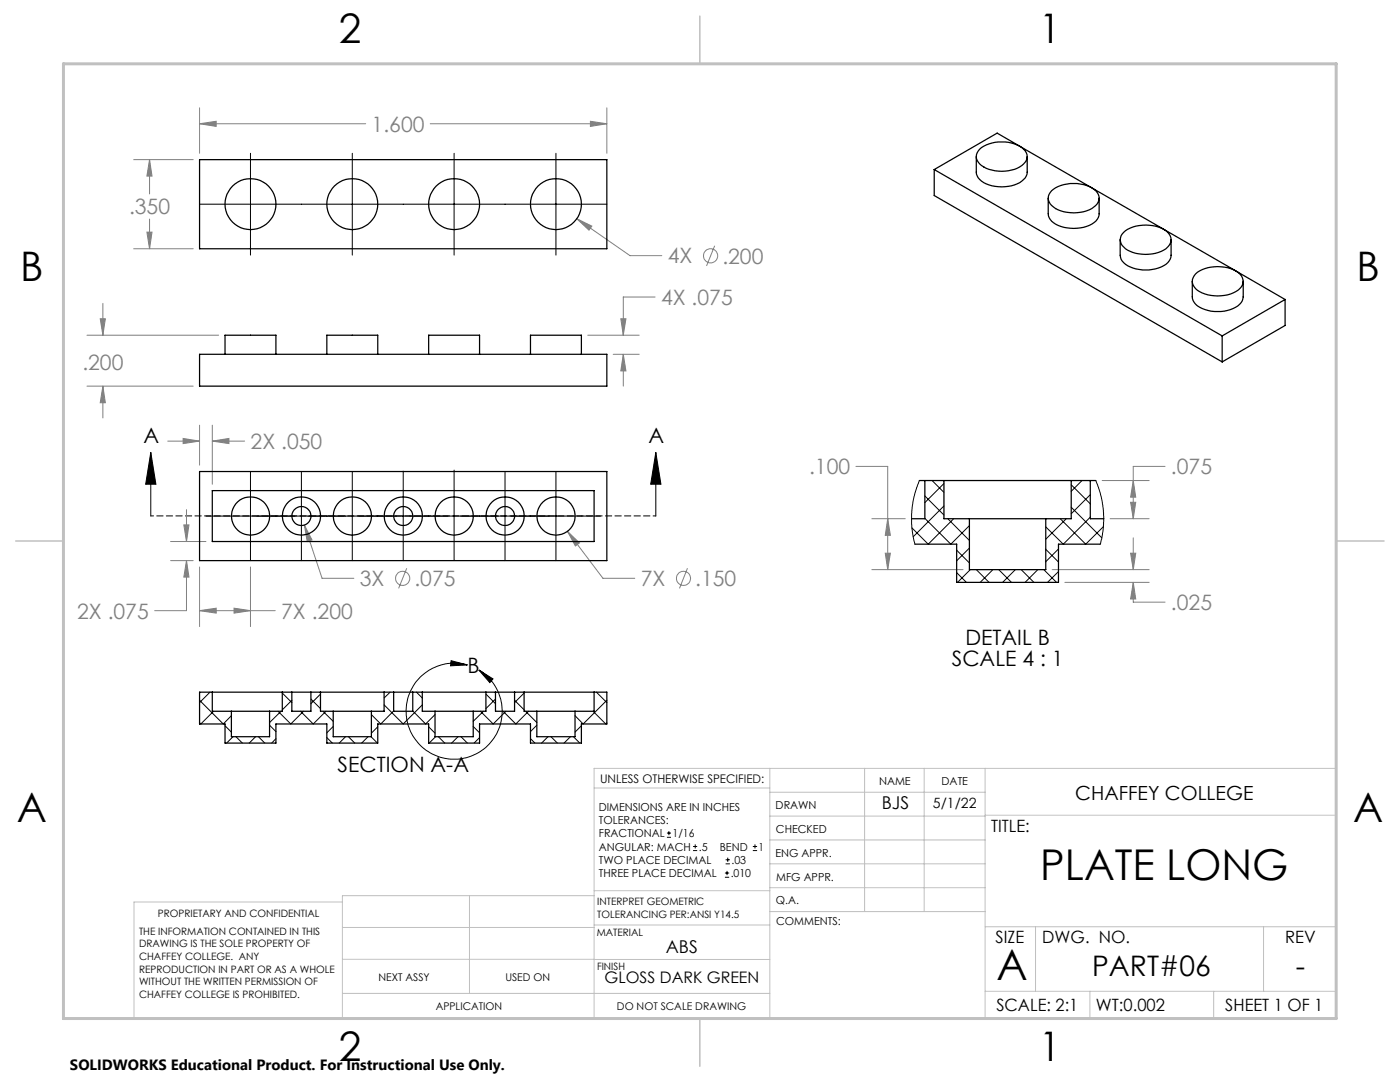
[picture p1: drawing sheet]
<svg xmlns="http://www.w3.org/2000/svg" width="279mm" height="216mm" viewBox="0 0 279 216" stroke-linecap="round" stroke-linejoin="round" font-family="sans-serif">
<g fill="none" stroke="#808080" stroke-width=".2">
<path d="M26.7 31.9h11.9M29.8 31.9v6.8M29.8 31.9l.5 3.2h-1zM39.8 21.5v9.1M39.8 24.7h33.2M39.8 24.7l3.3-.5v1zM85.9 24.7h35.2M117.8 24.2l3.3 .5-3.3 .5zM121.1 21.5v9.1M26.7 49.6h11.9M29.3 46.3h1l-.5 3.3zM29.8 43.7v5.9"/>
<path d="M115.1 43.6l10.6 7.4h6.4M115.1 43.6l3 1.5-.6 .8zM130.7 59.3h-6.3v7.6M142.6 49l-1.6 4.1M17.4 66.9h26.2M17.4 77h21.2M20 63.6h1l-.5 3.3zM20.5 60.5v6.4M20.5 77v6.4M20.5 77l.5 3.4h-1zM117.3 66.9h10.3M122.4 70.7h5.2"/>
<path d="M123.9 63.6h1l-.5 3.3zM124.4 70.7v6.3M124.4 70.7l.5 3.3h-1zM33.5 88h6.3M36.5 87.5l3.3 .5-3.3 .5zM39.8 84.8v8M42.4 84.8v11.8M42.4 88h6.4M42.4 88l3.3-.5v1zM170.8 93.1h6.4v20.6M220 95.9h9.3M226.2 95.9l.5 3.3h-1.1z"/>
<path d="M232.5 93.1h-6.3v10.4M34 108.1h7.1M34 111.9h4.6M36.7 104.7h1l-.5 3.4zM37.2 111.9v9.9h-6.3M37.2 101.7v6.4M37.2 111.9l.5 3.2h-1zM39.8 113.1v11.9M50 113.1v11.9M60.7 104.8l3.6 10.6h6.3M60.7 104.8l1.6 2.9-1 .4zM81.2 113.4l-1.6 4"/>
<path d="M113.2 106l2.4 2.3-.8 .6zM113.2 106l7.1 9.4h6.4M137.2 113.4l-1.6 4M174 113.7h18.2M174 103.5h6.7M176.7 110.4h1l-.5 3.3zM177.2 103.5l.5 3.3h-1zM210 113.7h19.3M212.5 116.2h16.8M221.5 103.5h7.8M225.6 110.4h1.1l-.5 3.3zM225.6 100.2h1.1l-.5 3.3z"/>
<path d="M226.2 116.2v4h6.3M226.2 107.3v6.4M226.2 116.2l.5 3.3h-1.1zM39.8 121.8h15.1M39.8 121.8l3.3-.4v.9zM46.7 121.4l3.3 .4-3.3 .5z"/>
<circle cx="141.8" cy="51" r="1.42"/>
<circle cx="80.4" cy="115.4" r="1.41"/>
<circle cx="136.4" cy="115.4" r="1.41"/>
</g>
<g fill="none" stroke="#000" stroke-width=".2">
<path d="M50 30.6v20.3M70.3 30.6v20.3M90.6 30.6v20.3M110.9 30.6v20.3M39.8 40.7h81.3M30.1 90.3l1 6.3h-2zM30.1 90.3v12.7M50 94.1v17.8M60.1 94.1v17.8M70.3 94.1v17.8M80.5 94v17.9M90.6 93.8v18.1"/>
<path d="M100.8 94.1v17.8M110.9 94.1v17.8M130.9 90.3l1 6.3h-2zM130.9 90.3v12.7M41.1 103h78.7M90 131.8l3.3 .9-3.4 .2zM93.3 132.7a9.6 9.6 0 0 0-12.1 10.6 9.6 9.6 0 0 0 14.6 6.7 9.6 9.6 0 0 0 .2-16.1l-.4-.2M95.6 133.7l2.8 1.8-.6 .7zM133.1 167.1h.8M133.1 166.2h.8M133.5 165.8v.9M138.3 169.7h.8"/>
<path d="M138.3 168.9h.8M138.7 168.5v.8M144.7 175h.8M144.7 174.2h.8M144.8 172.4h.9M144.8 171.6h.9M145.1 173.8v.8M145.2 171.1v.9M150.2 169.7h.9M150.2 168.9h.9M150.7 168.5v.8"/>
</g>
<path d="M130.9 102.9h-100.8" fill="none" stroke="#000" stroke-width=".2" stroke-dasharray="1.3 .6" stroke-dashoffset=".7"/>
<g fill="none" stroke="#c0c0c0" stroke-width=".2">
<path d="M118.6 157.2h35M153.6 153.3v49.9M153.6 158.1h43M172.5 153.3v28.6M184.4 153.3v28.6M196.6 153.3v49.9M68.3 180h-41.6v23.2h240v-49.9h-148.1v49.9M93.7 178.7v19.5M118.6 178.7h-50.3v24.5M118.6 177.7h35M153.6 162.8h43M153.6 177.1h43"/>
<path d="M153.6 167.6h43M153.6 172.4h43M196.6 162.7h70.1M68.3 198.2h85.3M68.3 191.4l85.3 .1M68.3 185.1h50.3M118.6 184.6h35M153.6 181.9h43M196.6 184.9h70.1M196.6 197.8h70.1M206.7 184.9v12.9M217.5 197.8v5.4"/>
<path d="M242.2 197.8v5.4M252.2 184.9v12.9"/>
</g>
<path d="M139.7 3.2v9.5M3.1 107.9h9.6M266.7 107.9h9.5M139.7 203.2v9.6" fill="none" stroke="#c0c0c0" stroke-width=".3"/>
<path d="M12.7 12.7h254v190.5h-254z" fill="none" stroke="#c0c0c0" stroke-width=".6"/>
<path d="M130.9 90.3l1 6.3h-2zM30.1 90.3l1 6.3h-2zM90 131.8l3.3 .9-3.4 .2zM95.6 133.7l2.8 1.8-.6 .7z" fill="#000"/>
<path d="M20 63.6h1l-.5 3.3zM20.5 77l.5 3.4h-1zM124.4 70.7l.5 3.3h-1zM123.9 63.6h1l-.5 3.3zM115.1 43.6l2.4 2.3 .6-.8zM29.3 46.3h1l-.5 3.3zM29.8 31.9l.5 3.2h-1zM117.8 24.2l3.3 .5-3.3 .5zM39.8 24.7l3.3-.5v1zM36.5 87.5l3.3 .5-3.3 .5zM42.4 88l3.3-.5v1zM36.7 104.7h1l-.5 3.4zM37.2 111.9l.5 3.2h-1zM113.2 106l1.6 2.9 .8-.6zM60.7 104.8l.6 3.3 1-.4zM39.8 121.8l3.3-.4v.9zM46.7 121.4l3.3 .4-3.3 .5zM225.6 110.4h1.1l-.5 3.3zM226.2 116.2l.5 3.3h-1.1zM177.2 103.5l.5 3.3h-1zM176.7 110.4h1l-.5 3.3zM225.6 100.2h1.1l-.5 3.3zM226.2 95.9l.5 3.3h-1.1z" fill="#808080"/>
<g fill="none" stroke="#000" stroke-width=".25">
<path d="M39.8 31.9h81.3v17.7h-81.3zM186.4 33.8l57.5 33.2M186.4 33.8v5.2l57.5 33.2M194.8 31.3v3.1a3.1 3.1 0 0 0 2.6 2.5 7.9 7.9 0 0 0 6.5-.8 2.22 2.22 0 0 0 1.1-1.7v-3.1M195.5 29.8a7.4 7.4 0 0 1 8.8 0 1.96 1.96 0 0 1-.4 3.2 7.4 7.4 0 0 1-8.4-.3 1.93 1.93 0 0 1 0-2.9zM203.4 29.1l-4.4-2.5-12.6 7.2M203.6 29.2l14.2 8.2M209.2 39.5v3.2a3 3 0 0 0 2.5 2.5 7.6 7.6 0 0 0 7-1.1 2.15 2.15 0 0 0 .7-1.4v-3.2M209.9 38.1a7.4 7.4 0 0 1 8.8 0 1.99 1.99 0 0 1-.4 3.2 7.4 7.4 0 0 1-8.4-.3 1.93 1.93 0 0 1 0-2.9zM217.9 37.5l14.3 8.2M223.6 47.8v3.1a3.2 3.2 0 0 0 2.5 2.6 7.5 7.5 0 0 0 6.9-1.1 2.15 2.15 0 0 0 .7-1.5v-3.1M224.3 46.4a7.4 7.4 0 0 1 8.7 0 2.04 2.04 0 0 1-.3 3.2 7.8 7.8 0 0 1-8.1 0 2.05 2.05 0 0 1-.3-3.2z"/>
<path d="M232.3 45.8l14.3 8.2M237.9 56.1v3.1a3 3 0 0 0 2.6 2.6 7.2 7.2 0 0 0 6.9-1.1 2.01 2.01 0 0 0 .7-1.5v-3.1M238.6 54.6a7.4 7.4 0 0 1 8.8 0 2.13 2.13 0 0 1-.8 3.6 7.6 7.6 0 0 1-8-.6 1.97 1.97 0 0 1 0-3zM246.7 54.1l9.8 5.7M256.5 59.8l-12.6 7.2M256.5 59.8v5.1l-12.6 7.3M39.8 70.7h81.3v6.3h-81.3zM44.9 70.7v-3.8h10.2v3.8M65.2 70.7v-3.8h10.2v3.8M85.5 70.7v-3.8h10.2v3.8M105.9 70.7v-3.8h10.1v3.8M243.9 67v5.2"/>
<path d="M39.8 94.1h81.3v17.8h-81.3zM42.4 97.9h76.2v10.2h-76.2zM183.5 95.9h1.1M184.6 95.9v7.6h-2.7M184.6 95.9h33M188.4 95.9v7.6h5.1M213.8 95.9v7.6h-5.1M217.6 95.9h1.1M217.6 95.9v7.6h2.7M182.6 108.6h8.3v7.6h20.3v-7.6h8.4M193.5 103.5h15.2M193.5 103.5v10.2h15.2v-10.2"/>
<path d="M42.4 138.1v3.8h3.8M56.3 138.1v3.8h-2.5M58.2 138.1h3.9M58.2 138.1h-18.4v6.4h5.1v3.8h10.2v-3.8h10.1v3.8h10.2v-3.8h10.1v3.8h10.2v-3.8h10.2v3.8h10.1v-3.8h5.1v-6.4h-18.4M58.2 138.1v3.8h3.9v-3.8M62.1 138.1h16.5M64 138.1v3.8h2.5M76.7 138.1v3.8h-2.6M78.6 138.1h3.8M78.6 138.1v3.8h3.8v-3.8M82.4 138.1h16.5M84.3 138.1v3.8h2.5"/>
<path d="M97 138.1v3.8h-2.6M98.9 138.1h3.8M98.9 138.1v3.8h3.8v-3.8M104.6 138.1v3.8h2.5M118.6 138.1v3.8h-3.8M46.2 141.9h7.6M46.2 141.9v5.1h7.6v-5.1M66.5 141.9h7.6M66.5 141.9v5.1h7.6v-5.1M86.8 141.9h7.6M86.8 141.9v5.1h7.6v-5.1M107.1 141.9h7.7"/>
<path d="M107.1 141.9v5.1h7.7v-5.1"/>
<circle cx="50" cy="40.8" r="5.1"/>
<circle cx="70.3" cy="40.8" r="5.1"/>
<circle cx="90.6" cy="40.7" r="5.1"/>
<circle cx="111" cy="40.7" r="5.1"/>
<circle cx="50" cy="103" r="3.8"/>
<circle cx="60.2" cy="103" r="1.89"/>
<circle cx="60.2" cy="103" r="3.8"/>
<circle cx="70.3" cy="103" r="3.8"/>
<circle cx="80.5" cy="103" r="1.89"/>
<circle cx="80.5" cy="103" r="3.8"/>
<circle cx="90.6" cy="103" r="3.8"/>
<circle cx="100.8" cy="103" r="1.89"/>
<circle cx="100.8" cy="103" r="3.8"/>
<circle cx="111" cy="103" r="3.8"/>
</g>
<g fill="none" stroke="#000" stroke-width=".2">
<path d="M183.5 95.9l-1.1 3.2-.4 2.9v3.5l.6 3.1M184.6 99l3.8 3.8M186 95.9l2.4 2.3M188.4 96.5l-3.8 3.8M213.8 96.7l3.8 3.8M215.9 95.9l-2.1 2.1M217.5 95.9l.1 .1M217.6 98.7l-3.8 3.8M218.7 95.9l.9 2.4 .6 3.5v3.4l-.6 3.4M184.6 103.4l5.2 5.2 3.7-3.7M188.4 101l-6.2 6.1M189.2 103.5l4.3 4.3"/>
<path d="M190.3 103.5l-5.1 5.1-3.2-3.3M190.9 114.3l2 1.9M190.9 109.8l2.6 2.5M193.5 109.4l-2.6 2.5M193.6 113.7l-2.5 2.5M194.8 113.7l2.6 2.5M198.2 113.7l-2.6 2.5M199.3 113.7l2.6 2.5M202.6 113.7l-2.5 2.5M203.8 113.7l2.5 2.5M207.1 113.7l-2.5 2.5M208.3 113.7l2.6 2.5"/>
<path d="M208.7 109.6l2.5 2.5M211.2 109.5l-2.5 2.6M211.2 114.1l-2.1 2.1M211.6 103.5l5.1 5.1 3.5-3.5M212.8 103.5l-4.1 4.1M213.8 101.2l6.1 6.1M217.6 103.2l-5.4 5.4-3.5-3.5M39.8 139.7l4.8 4.8 1.6-1.7M41.9 138.1l-2.1 2.1M56.3 138.3l1.9 1.9M58.2 139.7l-1.9 1.9M62.1 139.5l1.9 1.9"/>
<path d="M64 138.5l-1.9 1.9M77.9 138.1l-1.2 1.2M83.1 138.1l1.2 1.2M97 138.5l1.9 1.9M98.9 139.5l-1.9 1.9M102.7 139.7l1.9 1.9M104.6 138.3l-1.9 1.9M119 138.1l2.1 2.1M121.1 139.7l-4.7 4.8-1.6-1.7M42.6 141.9l-2.5 2.6-.3-.3M44.9 144.8l1.3 1.3M46.5 147l-1.3 1.3"/>
<path d="M47.1 147l1.3 1.3M51 147l-1.3 1.3M51.6 147l1.2 1.3M53.8 144.7l1.3 1.3M55.1 147.4l-.9 .9M55.5 141.9l2.5 2.6 2.6-2.6M56.1 141.9l-2.3 2.3M60 141.9l2.5 2.6 2.6-2.6M64.5 141.9l2 2M65.2 147.2l1.1 1.1M66.5 145l-1.3 1.2M69 147l-1.3 1.3"/>
<path d="M69.5 147l1.3 1.3M73.4 147l-1.2 1.3M74 147l1.3 1.3M75.4 145l-1.3 1.3M76.7 140.7l3.8 3.8 3.8-3.8M78.6 141.9l-2.6 2.6-1.9-1.9M82.4 141.9l2.5 2.6 1.9-1.9M85.5 145l1.3 1.3M86.9 147l-1.2 1.3M87.5 147l1.3 1.3M91.4 147l-1.3 1.3M92 147l1.3 1.3"/>
<path d="M94.4 145l1.3 1.2M95.7 147.2l-1.1 1.1M95.9 141.9l2.5 2.6 2.6-2.6M96.5 141.9l-2.1 2M100.4 141.9l2.5 2.6 2.6-2.6M104.9 141.9l2.2 2.3M105.9 147.4l.9 .9M107.1 144.7l-1.2 1.3M109.4 147l-1.3 1.3M110 147l1.2 1.3M113.8 147l-1.2 1.3M114.4 147l1.3 1.3"/>
<path d="M116 144.8l-1.2 1.3M118.4 141.9l2.5 2.6 .2-.3"/>
</g>
<g font-size="8.5">
<text x="207.6" y="175.6">PLATE LONG</text>
<text x="198.9" y="195.5">A</text>
</g>
<g font-size="8.1">
<text x="67.6" y="8.5">2</text>
<text x="207.3" y="8.5">1</text>
<text x="4" y="56.2">B</text>
<text x="270.7" y="56.2">B</text>
<text x="3.3" y="164.1">A</text>
<text x="270" y="164.1">A</text>
<text x="67.6" y="211.7">2</text>
<text x="207.3" y="211.7">1</text>
</g>
<g font-size="5.6">
<text x="218" y="194.7">PART#06</text>
<text x="258.6" y="194.7">-</text>
</g>
<g font-size="4.2" fill="#808080">
<text x="74.2" y="26.3">1.600</text>
<text x="25.7" y="42.8">.350</text>
<text x="133.3" y="52.6">4X</text>
<text x="144.2" y="52.6">.200</text>
<text x="131.9" y="60.9">4X .075</text>
<text x="16.4" y="73.8">.200</text>
<text x="50" y="89.6">2X .050</text>
<text x="161.5" y="94.7">.100</text>
<text x="233.7" y="94.7">.075</text>
<text x="71.8" y="116.9">3X</text>
<text x="82.7" y="116.9">.075</text>
<text x="127.9" y="116.9">7X</text>
<text x="138.8" y="116.9">.150</text>
<text x="15.4" y="123.4">2X .075</text>
<text x="56.1" y="123.4">7X .200</text>
<text x="233.7" y="121.8">.025</text>
</g>
<g font-size="4.2">
<text x="28.6" y="88.5">A</text>
<text x="129.4" y="88.5">A</text>
<text x="192.7" y="128.7">DETAIL B</text>
<text x="93.3" y="134.4">B</text>
<text x="190" y="132.9">SCALE 4 : 1</text>
<text x="67.4" y="154.1">SECTION A-A</text>
</g>
<text font-size="3.9" x="214.6" y="159.6">CHAFFEY COLLEGE</text>
<g font-size="3.5">
<text x="176" y="161.3">BJS</text>
<text x="132.9" y="190.1">ABS</text>
</g>
<g font-size="3.4">
<text x="197.8" y="166">TITLE:</text>
<text x="198.7" y="188.1">SIZE</text>
<text x="208" y="188.1">DWG. NO.</text>
<text x="256.5" y="188.2">REV</text>
<text x="198.8" y="201.7">SCALE: 2:1</text>
<text x="218.7" y="201.7">WT:0.002</text>
<text x="244.5" y="201.7">SHEET 1 OF 1</text>
</g>
<text font-size="3.2" x="120.6" y="196.1">GLOSS DARK GREEN</text>
<text font-size="3" x="14" y="213.5">SOLIDWORKS Educational Product. For Instructional Use Only.</text>
<text font-size="2.8" x="186.2" y="161.3">5/1/22</text>
<text font-size="2.4" x="119.8" y="156.2">UNLESS OTHERWISE SPECIFIED:</text>
<g font-size="2.2">
<text x="119.5" y="161.8">DIMENSIONS ARE IN INCHES</text>
<text x="154.8" y="161.4">DRAWN</text>
<text x="175.4" y="156.6">NAME</text>
<text x="187.9" y="156.7">DATE</text>
<text x="119.5" y="164.4">TOLERANCES:</text>
<text x="119.5" y="167.1">FRACTIONAL</text>
<text x="134.2" y="167.1">1/16</text>
<text x="154.9" y="166.3">CHECKED</text>
<text x="119.5" y="172.4">TWO PLACE DECIMAL</text>
<text x="119.5" y="169.7">ANGULAR: MACH</text>
<text x="139.5" y="169.7">.5</text>
<text x="143.6" y="169.7">BEND</text>
<text x="146" y="172.4">.03</text>
<text x="151.4" y="169.7">1</text>
<text x="154.8" y="170.9">ENG APPR.</text>
<text x="119.5" y="175">THREE PLACE DECIMAL</text>
<text x="145.8" y="175">.010</text>
<text x="154.9" y="175.7">MFG APPR.</text>
<text x="154.9" y="180.4">Q.A.</text>
<text x="154.9" y="184.6">COMMENTS:</text>
</g>
<g font-size="2.1">
<text x="75.5" y="195.7">NEXT ASSY</text>
<text x="100.9" y="195.7">USED ON</text>
<text x="86.9" y="201.5">APPLICATION</text>
<text x="123.1" y="201.6">DO NOT SCALE DRAWING</text>
</g>
<g font-size="2">
<text x="31.5" y="182.9">PROPRIETARY AND CONFIDENTIAL</text>
<text x="119.2" y="180.6">INTERPRET GEOMETRIC</text>
<text x="119.2" y="183.1">TOLERANCING PER:ANSI Y14.5</text>
<text x="27.8" y="186.5">THE INFORMATION CONTAINED IN THIS</text>
<text x="27.8" y="189">DRAWING IS THE SOLE PROPERTY OF</text>
<text x="27.8" y="191.6">CHAFFEY COLLEGE. ANY</text>
<text x="119.1" y="186.7">MATERIAL</text>
<text x="27.8" y="194.1">REPRODUCTION IN PART OR AS A WHOLE</text>
<text x="27.8" y="196.6">WITHOUT THE WRITTEN PERMISSION OF</text>
<text x="119.1" y="193.5">FINISH</text>
<text x="27.8" y="199.1">CHAFFEY COLLEGE IS PROHIBITED.</text>
</g>
</svg>
